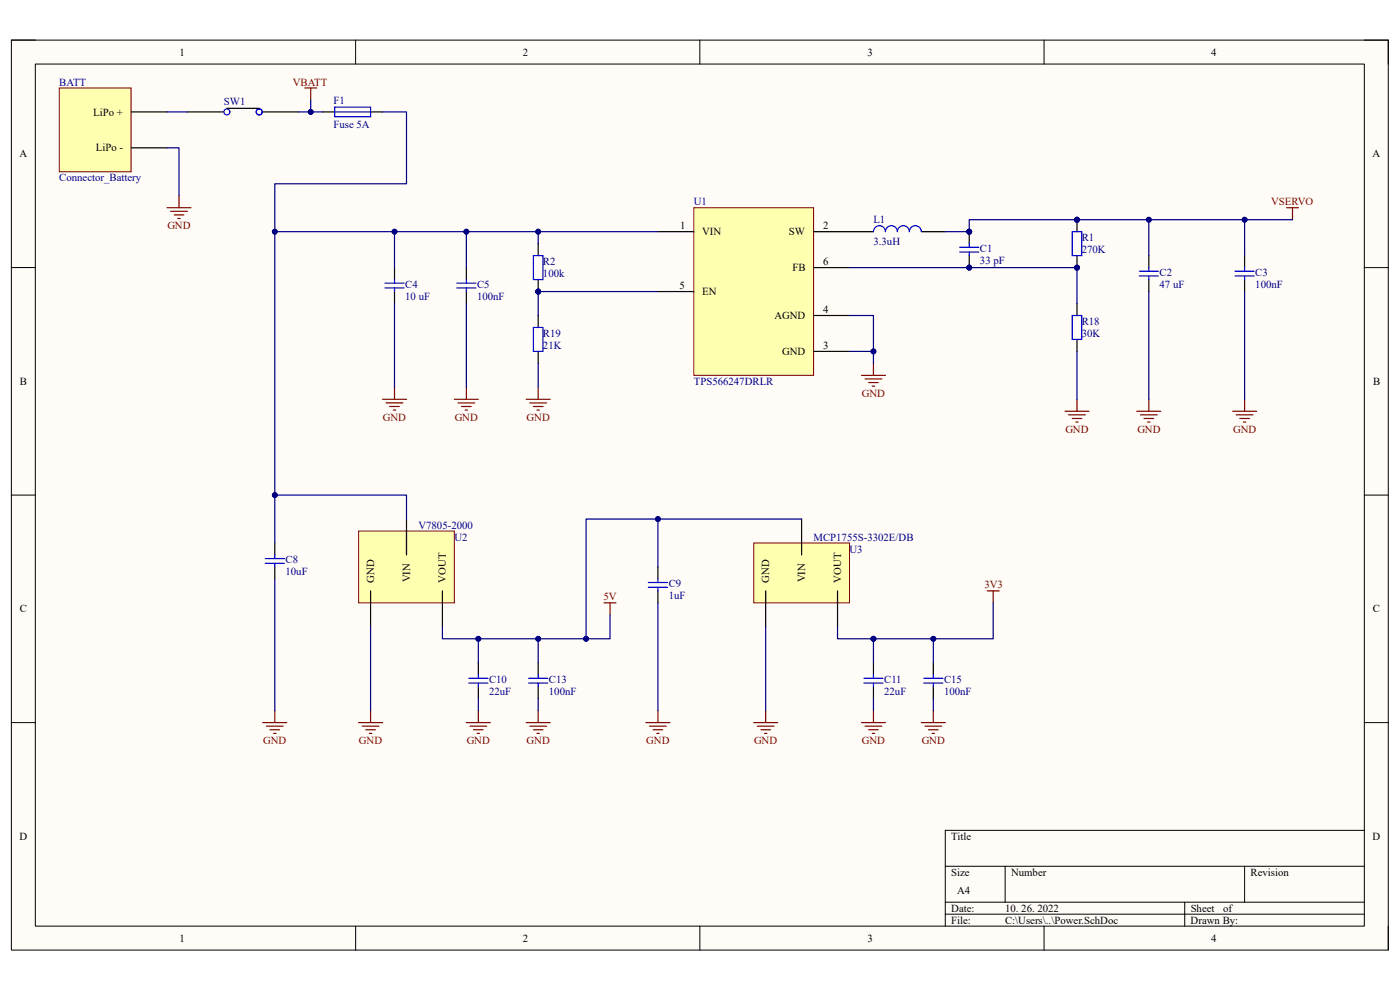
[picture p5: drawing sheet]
<svg xmlns="http://www.w3.org/2000/svg" width="297mm" height="210mm" viewBox="0 0 297 210" stroke-linecap="round" stroke-linejoin="round" font-family="sans-serif">
<path d="M2.4 8.5h292.1v193h-292.1z" fill-rule="evenodd" fill="#fffcf8"/>
<path d="M2.4 8.5h292.1v193h-292.1z" fill="none" stroke="#000" stroke-width=".21"/>
<path d="M7.5 13.6h281.9v182.9h-281.9z" fill-rule="evenodd" fill="#fffcf8"/>
<g fill="none" stroke="#000" stroke-width=".21">
<path d="M2.4 8.5h5.1M7.5 13.6h281.9v182.9h-281.9zM75.4 8.5v5.1M148.5 8.5v5.1M221.5 8.5v5.1M289.4 8.5h5.1v5.1M2.4 56.8h5.1M289.4 56.8h5.1M2.4 105h5.1M289.4 105h5.1M2.4 153.3h5.1M289.4 153.3h5.1"/>
<path d="M289.4 176.1h-88.9v20.4M75.4 196.5v5M148.5 196.5v5M200.5 183.8h88.9M200.5 191.4h88.9M200.5 193.9h88.9M213.2 183.8v7.6M221.5 196.5v5M251.3 191.4v5.1M264 183.8v7.6M294.5 196.5v5"/>
</g>
<path d="M159.9 115.2h20.3v12.7h-20.3z" fill-rule="evenodd" fill="#ffffb0"/>
<path d="M159.9 115.2h20.3v12.7h-20.3z" fill="none" stroke="#800000" stroke-width=".21"/>
<path d="M170.1 110.1v7.6M139.6 120.3v2.5M139.6 125.3v2.6M162.4 125.3v7.7M177.7 125.3v7.7" fill="none" stroke="#000" stroke-width=".25"/>
<g fill="none" stroke="#800000" stroke-width=".25">
<path d="M137 153.3h5.1M137.8 154.1h3.6M138.6 154.8h2M139.3 155.6h.5M139.6 150.7v2.6M159.9 153.3h5.1M160.7 154.1h3.5M161.4 154.8h2.1M162.2 155.6h.5M162.4 150.7v2.6M182.8 153.3h5M183.5 154.1h3.6"/>
<path d="M184.3 154.8h2M185 155.6h.6M185.3 150.7v2.6"/>
</g>
<path d="M137.5 123.6h4.1M137.5 124.6h4.1M139.6 122.8v.8M139.6 124.6v.7" fill="none" stroke="#00f" stroke-width=".25"/>
<path d="M76.1 112.6h20.3v15.3h-20.3z" fill-rule="evenodd" fill="#ffffb0"/>
<path d="M76.1 112.6h20.3v15.3h-20.3z" fill="none" stroke="#800000" stroke-width=".21"/>
<g fill="none" stroke="#000" stroke-width=".25">
<path d="M58.3 115.2v2.5M86.2 110.1v7.6M58.3 120.3v2.5M78.6 125.3v7.7M93.9 125.3v7.7M101.5 140.6v2.5M101.5 145.7v2.5M114.2 140.6v2.5M114.2 145.7v2.5M185.3 140.6v2.5M185.3 145.7v2.5M198 140.6v2.5"/>
<path d="M198 145.7v2.5"/>
</g>
<g fill="none" stroke="#00f" stroke-width=".25">
<path d="M56.3 118.5h4M56.3 119.5h4M58.3 117.7v.8M58.3 119.5v.8M99.4 143.9h4.1M99.4 144.9h4.1M101.5 143.1v.8M101.5 144.9v.8M112.1 143.9h4.1M112.1 144.9h4.1M114.2 143.1v.8M114.2 144.9v.8"/>
<path d="M183.3 143.9h4M183.3 144.9h4M185.3 143.1v.8M185.3 144.9v.8M196 143.9h4M196 144.9h4M198 143.1v.8M198 144.9v.8"/>
</g>
<g fill="none" stroke="#800000" stroke-width=".25">
<path d="M128.1 127.9h2.6M129.4 127.9v2.5M209.4 125.3h2.6M210.7 125.3v2.6M55.8 153.3h5M56.5 154.1h3.6M57.3 154.8h2M58 155.6h.6M58.3 150.7v2.6M76.1 153.3h5.1M76.8 154.1h3.6M77.6 154.8h2"/>
<path d="M78.4 155.6h.5M78.6 150.7v2.6M98.9 153.3h5.1M99.7 154.1h3.6M100.5 154.8h2M101.2 155.6h.5M101.5 150.7v2.6M111.6 153.3h5.1M112.4 154.1h3.6M113.2 154.8h2M113.9 155.6h.5M114.2 150.7v2.6"/>
<path d="M195.5 153.3h5M196.2 154.1h3.6M197 154.8h2M197.7 155.6h.6M198 150.7v2.6"/>
</g>
<path d="M12.6 18.7h15.2v17.7h-15.2z" fill-rule="evenodd" fill="#ffffb0"/>
<path d="M12.6 18.7h15.2v17.7h-15.2z" fill="none" stroke="#800000" stroke-width=".21"/>
<path d="M27.8 23.7h7.6M27.8 31.4h7.6M68.5 23.7h2.5M78.6 23.7h2.6" fill="none" stroke="#000" stroke-width=".25"/>
<path d="M64.6 18.7h2.6M65.9 18.7v2.5M35.4 44.1h5.1M36.2 44.8h3.6M37 45.6h2M37.7 46.3h.5M38 41.5v2.6" fill="none" stroke="#800000" stroke-width=".25"/>
<path d="M71 22.7h7.6v2.1h-7.6zM71 23.7h7.6" fill="none" stroke="#00f" stroke-width=".25"/>
<circle cx="114.2" cy="61.8" r=".51" fill="#000080"/>
<circle cx="114.2" cy="61.8" r=".51" fill="none" stroke="#000080" stroke-width=".21"/>
<path d="M114.2 51.7v2.5M114.2 59.3v2.5" fill="none" stroke="#000" stroke-width=".25"/>
<circle cx="114.2" cy="61.8" r=".51" fill="#000080"/>
<circle cx="114.2" cy="61.8" r=".51" fill="none" stroke="#000080" stroke-width=".21"/>
<path d="M113.2 54.2h2v5.1h-2zM113.2 69.5h2v5h-2z" fill="none" stroke="#00f" stroke-width=".25"/>
<path d="M114.2 66.9v2.6M114.2 74.5v2.6" fill="none" stroke="#000" stroke-width=".25"/>
<circle cx="228.5" cy="46.6" r=".51" fill="#000080"/>
<circle cx="228.5" cy="46.6" r=".51" fill="none" stroke="#000080" stroke-width=".21"/>
<circle cx="228.5" cy="56.8" r=".51" fill="#000080"/>
<circle cx="228.5" cy="56.8" r=".51" fill="none" stroke="#000080" stroke-width=".21"/>
<path d="M228.5 46.6v2.5" fill="none" stroke="#000" stroke-width=".25"/>
<circle cx="228.5" cy="46.6" r=".51" fill="#000080"/>
<circle cx="228.5" cy="46.6" r=".51" fill="none" stroke="#000080" stroke-width=".21"/>
<path d="M228.5 54.2v2.6" fill="none" stroke="#000" stroke-width=".25"/>
<circle cx="228.5" cy="56.8" r=".51" fill="#000080"/>
<circle cx="228.5" cy="56.8" r=".51" fill="none" stroke="#000080" stroke-width=".21"/>
<path d="M83.7 59.3v.8M98.9 59.3v.8M227.5 49.1h2v5.1h-2zM81.7 60.1h4M81.7 61.1h4M83.7 61.1v.7M96.9 60.1h4.1M96.9 61.1h4.1M98.9 61.1v.7M227.5 66.9h2v5.1h-2z" fill="none" stroke="#00f" stroke-width=".25"/>
<path d="M83.7 56.8v2.5M98.9 56.8v2.5M83.7 61.8v2.6M98.9 61.8v2.6M228.5 64.4v2.5M228.5 72v2.5" fill="none" stroke="#000" stroke-width=".25"/>
<circle cx="205.6" cy="56.8" r=".51" fill="#000080"/>
<circle cx="205.6" cy="56.8" r=".51" fill="none" stroke="#000080" stroke-width=".21"/>
<circle cx="205.6" cy="49.1" r=".51" fill="#000080"/>
<circle cx="205.6" cy="49.1" r=".51" fill="none" stroke="#000080" stroke-width=".21"/>
<path d="M205.6 54.2v2.6" fill="none" stroke="#000" stroke-width=".25"/>
<circle cx="205.6" cy="56.8" r=".51" fill="#000080"/>
<circle cx="205.6" cy="56.8" r=".51" fill="none" stroke="#000080" stroke-width=".21"/>
<path d="M205.6 49.1v2.6" fill="none" stroke="#000" stroke-width=".25"/>
<circle cx="205.6" cy="49.1" r=".51" fill="#000080"/>
<circle cx="205.6" cy="49.1" r=".51" fill="none" stroke="#000080" stroke-width=".21"/>
<g fill="none" stroke="#00f" stroke-width=".25">
<path d="M187.8 49.1a1.27 1.27 0 0 0-1.2-1.2 1.27 1.27 0 0 0-1.3 1.2M190.4 49.1a1.27 1.27 0 0 0-1.3-1.2 1.27 1.27 0 0 0-1.3 1.2M192.9 49.1a1.27 1.27 0 0 0-1.3-1.2 1.27 1.27 0 0 0-1.2 1.2M195.5 49.1a1.27 1.27 0 0 0-1.3-1.2 1.27 1.27 0 0 0-1.3 1.2M203.6 52.5h4.1M203.6 53.5h4.1M205.6 51.7v.8M205.6 53.5v.7M241.7 57.5h4.1M241.7 58.5h4.1M243.7 56.8v.7M243.7 58.5v.8"/>
<path d="M262 57.5h4.1M262 58.5h4.1M264 56.8v.7M264 58.5v.8"/>
</g>
<path d="M180.2 49.1h5.1M195.5 49.1h5M243.7 54.2v2.6M243.7 59.3v2.5M264 54.2v2.6M264 59.3v2.5" fill="none" stroke="#000" stroke-width=".25"/>
<g fill="none" stroke="#800000" stroke-width=".25">
<path d="M272.9 44.1h2.6M274.2 44.1v2.5M182.8 79.6h5M185.3 77.1v2.5M81.2 84.7h5M81.9 85.5h3.6M82.7 86.2h2M83.4 87h.6M83.7 82.2v2.5M96.4 84.7h5.1M97.2 85.5h3.5M97.9 86.2h2.1"/>
<path d="M98.7 87h.5M98.9 82.2v2.5M111.6 84.7h5.1M112.4 85.5h3.6M113.2 86.2h2M113.9 87h.5M114.2 82.2v2.5M183.5 80.4h3.6M184.3 81.2h2M185 81.9h.6M225.9 87.2h5.1M226.7 88h3.6"/>
<path d="M227.5 88.8h2M228.2 89.5h.5M228.5 84.7v2.5M241.2 87.2h5.1M241.9 88h3.6M242.7 88.8h2M243.5 89.5h.5M243.7 84.7v2.5M261.5 87.2h5.1M262.3 88h3.5M263 88.8h2.1M263.8 89.5h.5"/>
<path d="M264 84.7v2.5"/>
</g>
<path d="M147.2 44.1h25.4v35.5h-25.4z" fill-rule="evenodd" fill="#ffffb0"/>
<path d="M147.2 44.1h25.4v35.5h-25.4z" fill="none" stroke="#800000" stroke-width=".21"/>
<path d="M39.8 23.7h7.6M48.1 23h6.9M55.8 23.7h7.6M139.6 49.1h7.6M172.6 49.1h7.6M172.6 56.8h7.6M139.6 61.8h7.6M172.6 66.9h7.6M172.6 74.5h7.6" fill="none" stroke="#000" stroke-width=".25"/>
<g fill="none" stroke="#00f" stroke-width=".25">
<circle cx="48.1" cy="23.7" r=".64"/>
<circle cx="55" cy="23.7" r=".64"/>
</g>
<path d="M139.6 110.1v10.2" fill="none" stroke="#000080" stroke-width=".25"/>
<circle cx="139.6" cy="110.1" r=".51" fill="#000080"/>
<circle cx="139.6" cy="110.1" r=".51" fill="none" stroke="#000080" stroke-width=".21"/>
<path d="M139.6 127.9v22.8M162.4 133v17.7M185.3 135.5v5.1M185.3 148.2v2.5" fill="none" stroke="#000080" stroke-width=".25"/>
<circle cx="185.3" cy="135.5" r=".51" fill="#000080"/>
<circle cx="185.3" cy="135.5" r=".51" fill="none" stroke="#000080" stroke-width=".21"/>
<path d="M58.3 122.8v27.9M78.6 133v17.7M101.5 135.5v5.1M101.5 148.2v2.5" fill="none" stroke="#000080" stroke-width=".25"/>
<circle cx="101.5" cy="135.5" r=".51" fill="#000080"/>
<circle cx="101.5" cy="135.5" r=".51" fill="none" stroke="#000080" stroke-width=".21"/>
<path d="M198 135.5v5.1M198 148.2v2.5" fill="none" stroke="#000080" stroke-width=".25"/>
<circle cx="198" cy="135.5" r=".51" fill="#000080"/>
<circle cx="198" cy="135.5" r=".51" fill="none" stroke="#000080" stroke-width=".21"/>
<path d="M114.2 135.5v5.1M114.2 148.2v2.5" fill="none" stroke="#000080" stroke-width=".25"/>
<circle cx="114.2" cy="135.5" r=".51" fill="#000080"/>
<circle cx="114.2" cy="135.5" r=".51" fill="none" stroke="#000080" stroke-width=".21"/>
<path d="M177.7 133v2.5h7.6" fill="none" stroke="#000080" stroke-width=".25"/>
<circle cx="185.3" cy="135.5" r=".51" fill="#000080"/>
<circle cx="185.3" cy="135.5" r=".51" fill="none" stroke="#000080" stroke-width=".21"/>
<path d="M114.2 49.1v2.6" fill="none" stroke="#000080" stroke-width=".25"/>
<circle cx="114.2" cy="49.1" r=".51" fill="#000080"/>
<circle cx="114.2" cy="49.1" r=".51" fill="none" stroke="#000080" stroke-width=".21"/>
<path d="M114.2 61.8v5.1" fill="none" stroke="#000080" stroke-width=".25"/>
<circle cx="114.2" cy="61.8" r=".51" fill="#000080"/>
<circle cx="114.2" cy="61.8" r=".51" fill="none" stroke="#000080" stroke-width=".21"/>
<path d="M114.2 61.8h25.4" fill="none" stroke="#000080" stroke-width=".25"/>
<circle cx="114.2" cy="61.8" r=".51" fill="#000080"/>
<circle cx="114.2" cy="61.8" r=".51" fill="none" stroke="#000080" stroke-width=".21"/>
<path d="M98.9 49.1v7.7" fill="none" stroke="#000080" stroke-width=".25"/>
<circle cx="98.9" cy="49.1" r=".51" fill="#000080"/>
<circle cx="98.9" cy="49.1" r=".51" fill="none" stroke="#000080" stroke-width=".21"/>
<path d="M83.7 49.1v7.7" fill="none" stroke="#000080" stroke-width=".25"/>
<circle cx="83.7" cy="49.1" r=".51" fill="#000080"/>
<circle cx="83.7" cy="49.1" r=".51" fill="none" stroke="#000080" stroke-width=".21"/>
<path d="M200.5 49.1h5.1" fill="none" stroke="#000080" stroke-width=".25"/>
<circle cx="205.6" cy="49.1" r=".51" fill="#000080"/>
<circle cx="205.6" cy="49.1" r=".51" fill="none" stroke="#000080" stroke-width=".21"/>
<path d="M228.5 46.6h-22.9v2.5" fill="none" stroke="#000080" stroke-width=".25"/>
<circle cx="205.6" cy="49.1" r=".51" fill="#000080"/>
<circle cx="205.6" cy="49.1" r=".51" fill="none" stroke="#000080" stroke-width=".21"/>
<circle cx="228.5" cy="46.6" r=".51" fill="#000080"/>
<circle cx="228.5" cy="46.6" r=".51" fill="none" stroke="#000080" stroke-width=".21"/>
<path d="M180.2 56.8h48.3" fill="none" stroke="#000080" stroke-width=".25"/>
<circle cx="205.6" cy="56.8" r=".51" fill="#000080"/>
<circle cx="205.6" cy="56.8" r=".51" fill="none" stroke="#000080" stroke-width=".21"/>
<circle cx="228.5" cy="56.8" r=".51" fill="#000080"/>
<circle cx="228.5" cy="56.8" r=".51" fill="none" stroke="#000080" stroke-width=".21"/>
<path d="M228.5 56.8v7.6" fill="none" stroke="#000080" stroke-width=".25"/>
<circle cx="228.5" cy="56.8" r=".51" fill="#000080"/>
<circle cx="228.5" cy="56.8" r=".51" fill="none" stroke="#000080" stroke-width=".21"/>
<path d="M180.2 74.5h5.1v2.6M228.5 74.5v10.2" fill="none" stroke="#000080" stroke-width=".25"/>
<circle cx="185.3" cy="74.5" r=".51" fill="#000080"/>
<circle cx="185.3" cy="74.5" r=".51" fill="none" stroke="#000080" stroke-width=".21"/>
<path d="M180.2 66.9h5.1v7.6" fill="none" stroke="#000080" stroke-width=".25"/>
<circle cx="185.3" cy="74.5" r=".51" fill="#000080"/>
<circle cx="185.3" cy="74.5" r=".51" fill="none" stroke="#000080" stroke-width=".21"/>
<path d="M264 46.6v7.6M243.7 61.8v22.9" fill="none" stroke="#000080" stroke-width=".25"/>
<circle cx="264" cy="46.6" r=".51" fill="#000080"/>
<circle cx="264" cy="46.6" r=".51" fill="none" stroke="#000080" stroke-width=".21"/>
<path d="M243.7 46.6v7.6" fill="none" stroke="#000080" stroke-width=".25"/>
<circle cx="243.7" cy="46.6" r=".51" fill="#000080"/>
<circle cx="243.7" cy="46.6" r=".51" fill="none" stroke="#000080" stroke-width=".21"/>
<path d="M35.4 31.4h2.6v10.1M83.7 64.4v17.8M98.9 64.4v17.8M114.2 77.1v5.1M264 61.8v22.9M170.1 110.1h-45.8v25.4" fill="none" stroke="#000080" stroke-width=".25"/>
<circle cx="124.3" cy="135.5" r=".51" fill="#000080"/>
<circle cx="124.3" cy="135.5" r=".51" fill="none" stroke="#000080" stroke-width=".21"/>
<circle cx="139.6" cy="110.1" r=".51" fill="#000080"/>
<circle cx="139.6" cy="110.1" r=".51" fill="none" stroke="#000080" stroke-width=".21"/>
<path d="M210.7 127.9v7.6h-25.4" fill="none" stroke="#000080" stroke-width=".25"/>
<circle cx="185.3" cy="135.5" r=".51" fill="#000080"/>
<circle cx="185.3" cy="135.5" r=".51" fill="none" stroke="#000080" stroke-width=".21"/>
<circle cx="198" cy="135.5" r=".51" fill="#000080"/>
<circle cx="198" cy="135.5" r=".51" fill="none" stroke="#000080" stroke-width=".21"/>
<path d="M228.5 46.6h45.7" fill="none" stroke="#000080" stroke-width=".25"/>
<circle cx="228.5" cy="46.6" r=".51" fill="#000080"/>
<circle cx="228.5" cy="46.6" r=".51" fill="none" stroke="#000080" stroke-width=".21"/>
<circle cx="243.7" cy="46.6" r=".51" fill="#000080"/>
<circle cx="243.7" cy="46.6" r=".51" fill="none" stroke="#000080" stroke-width=".21"/>
<circle cx="264" cy="46.6" r=".51" fill="#000080"/>
<circle cx="264" cy="46.6" r=".51" fill="none" stroke="#000080" stroke-width=".21"/>
<path d="M129.4 130.4v5.1h-35.5v-2.5" fill="none" stroke="#000080" stroke-width=".25"/>
<circle cx="101.5" cy="135.5" r=".51" fill="#000080"/>
<circle cx="101.5" cy="135.5" r=".51" fill="none" stroke="#000080" stroke-width=".21"/>
<circle cx="114.2" cy="135.5" r=".51" fill="#000080"/>
<circle cx="114.2" cy="135.5" r=".51" fill="none" stroke="#000080" stroke-width=".21"/>
<circle cx="124.3" cy="135.5" r=".51" fill="#000080"/>
<circle cx="124.3" cy="135.5" r=".51" fill="none" stroke="#000080" stroke-width=".21"/>
<path d="M86.2 110.1v-5.1h-27.9v10.2" fill="none" stroke="#000080" stroke-width=".25"/>
<circle cx="58.3" cy="105" r=".51" fill="#000080"/>
<circle cx="58.3" cy="105" r=".51" fill="none" stroke="#000080" stroke-width=".21"/>
<path d="M58.3 49.1h81.3" fill="none" stroke="#000080" stroke-width=".25"/>
<circle cx="58.3" cy="49.1" r=".51" fill="#000080"/>
<circle cx="58.3" cy="49.1" r=".51" fill="none" stroke="#000080" stroke-width=".21"/>
<circle cx="83.7" cy="49.1" r=".51" fill="#000080"/>
<circle cx="83.7" cy="49.1" r=".51" fill="none" stroke="#000080" stroke-width=".21"/>
<circle cx="98.9" cy="49.1" r=".51" fill="#000080"/>
<circle cx="98.9" cy="49.1" r=".51" fill="none" stroke="#000080" stroke-width=".21"/>
<circle cx="114.2" cy="49.1" r=".51" fill="#000080"/>
<circle cx="114.2" cy="49.1" r=".51" fill="none" stroke="#000080" stroke-width=".21"/>
<path d="M81.2 23.7h5v15.3h-27.9v66" fill="none" stroke="#000080" stroke-width=".25"/>
<circle cx="58.3" cy="105" r=".51" fill="#000080"/>
<circle cx="58.3" cy="105" r=".51" fill="none" stroke="#000080" stroke-width=".21"/>
<circle cx="58.3" cy="49.1" r=".51" fill="#000080"/>
<circle cx="58.3" cy="49.1" r=".51" fill="none" stroke="#000080" stroke-width=".21"/>
<path d="M35.4 23.7h4.4M65.9 21.2v2.5h-2.5" fill="none" stroke="#000080" stroke-width=".25"/>
<circle cx="65.9" cy="23.7" r=".51" fill="#000080"/>
<circle cx="65.9" cy="23.7" r=".51" fill="none" stroke="#000080" stroke-width=".21"/>
<path d="M65.9 23.7h2.6" fill="none" stroke="#000080" stroke-width=".25"/>
<circle cx="65.9" cy="23.7" r=".51" fill="#000080"/>
<circle cx="65.9" cy="23.7" r=".51" fill="none" stroke="#000080" stroke-width=".21"/>
<g font-size="2.3">
<text x="38.1" y="11.8">1</text>
<text x="110.9" y="11.8">2</text>
<text x="184" y="11.8">3</text>
<text x="256.9" y="11.8">4</text>
<text x="19.8" y="24.5">LiPo +</text>
<text x="4.1" y="33.4">A</text>
<text x="20.3" y="32.1">LiPo -</text>
<text x="291.2" y="33.4">A</text>
<text x="144.3" y="48.6">1</text>
<text x="149" y="49.9">VIN</text>
<text x="167.4" y="49.9">SW</text>
<text x="174.6" y="48.6">2</text>
<text x="168.1" y="57.5">FB</text>
<text x="174.6" y="56.3">6</text>
<text x="144.2" y="61.3">5</text>
<text x="149" y="62.6">EN</text>
<text x="164.3" y="67.7">AGND</text>
<text x="174.6" y="66.4">4</text>
<text x="165.9" y="75.3">GND</text>
<text x="174.6" y="74">3</text>
<text x="4.2" y="81.7">B</text>
<text x="291.3" y="81.7">B</text>
<text x="79.4" y="123.6" transform="rotate(-90 79.4 123.6)">GND</text>
<text x="87" y="123.5" transform="rotate(-90 87 123.5)">VIN</text>
<text x="94.6" y="123.6" transform="rotate(-90 94.6 123.6)">VOUT</text>
<text x="163.2" y="123.6" transform="rotate(-90 163.2 123.6)">GND</text>
<text x="170.8" y="123.5" transform="rotate(-90 170.8 123.5)">VIN</text>
<text x="178.4" y="123.6" transform="rotate(-90 178.4 123.6)">VOUT</text>
<text x="4.2" y="129.9">C</text>
<text x="291.3" y="129.9">C</text>
<text x="4.1" y="178.2">D</text>
<text x="201.8" y="178.2">Title</text>
<text x="291.2" y="178.2">D</text>
<text x="201.8" y="185.8">Size</text>
<text x="214.5" y="185.8">Number</text>
<text x="265.3" y="185.8">Revision</text>
<text x="203.1" y="189.6">A4</text>
<text x="201.8" y="193.4">Date:</text>
<text x="201.8" y="196">File:</text>
<text x="213.2" y="196">C:\Users\..\Power.SchDoc</text>
<text x="213.2" y="193.4">10. 26. 2022</text>
<text x="252.6" y="196">Drawn By:</text>
<text x="252.6" y="193.4">Sheet</text>
<text x="259.5" y="193.4">of</text>
<text x="38.1" y="199.8">1</text>
<text x="110.9" y="199.8">2</text>
<text x="184" y="199.8">3</text>
<text x="256.9" y="199.8">4</text>
</g>
<g font-size="2.3" fill="#000080">
<text x="12.6" y="18.2">BATT</text>
<text x="47.5" y="22.2">SW1</text>
<text x="70.7" y="22">F1</text>
<text x="70.7" y="27.1">Fuse 5A</text>
<text x="12.6" y="38.5">Connector_Battery</text>
<text x="147.2" y="43.6">U1</text>
<text x="185.3" y="47.4">L1</text>
<text x="185.3" y="51.9">3.3uH</text>
<text x="207.9" y="53.5">C1</text>
<text x="229.5" y="53.7">270K</text>
<text x="229.5" y="51.2">R1</text>
<text x="115.2" y="58.8">100k</text>
<text x="115.2" y="56.3">R2</text>
<text x="207.9" y="56">33 pF</text>
<text x="246" y="58.5">C2</text>
<text x="266.3" y="58.5">C3</text>
<text x="86" y="63.6">10 uF</text>
<text x="86" y="61.1">C4</text>
<text x="101.2" y="63.6">100nF</text>
<text x="101.2" y="61.1">C5</text>
<text x="246" y="61.1">47 uF</text>
<text x="266.3" y="61.1">100nF</text>
<text x="115.2" y="71.5">R19</text>
<text x="229.5" y="71.5">30K</text>
<text x="229.5" y="69">R18</text>
<text x="115.2" y="74">21K</text>
<text x="147.2" y="81.7">TPS566247DRLR</text>
<text x="88.8" y="112.1">V7805-2000</text>
<text x="60.6" y="119.5">C8</text>
<text x="96.4" y="114.7">U2</text>
<text x="172.6" y="114.7">MCP1755S-3302E/DB</text>
<text x="180.2" y="117.2">U3</text>
<text x="60.6" y="122">10uF</text>
<text x="141.9" y="124.6">C9</text>
<text x="141.9" y="127.1">1uF</text>
<text x="103.8" y="147.4">22uF</text>
<text x="103.8" y="144.9">C10</text>
<text x="116.5" y="147.4">100nF</text>
<text x="116.5" y="144.9">C13</text>
<text x="187.6" y="147.4">22uF</text>
<text x="187.6" y="144.9">C11</text>
<text x="200.3" y="147.4">100nF</text>
<text x="200.3" y="144.9">C15</text>
</g>
<g font-size="2.3" fill="#800000">
<text x="62.1" y="18.2">VBATT</text>
<text x="269.7" y="43.6">VSERVO</text>
<text x="35.5" y="48.6">GND</text>
<text x="81.2" y="89.3">GND</text>
<text x="96.5" y="89.3">GND</text>
<text x="111.7" y="89.3">GND</text>
<text x="182.8" y="84.2">GND</text>
<text x="226" y="91.8">GND</text>
<text x="241.3" y="91.8">GND</text>
<text x="261.6" y="91.8">GND</text>
<text x="208.8" y="124.8">3V3</text>
<text x="128" y="127.4">5V</text>
<text x="55.8" y="157.9">GND</text>
<text x="76.2" y="157.9">GND</text>
<text x="99" y="157.9">GND</text>
<text x="111.7" y="157.9">GND</text>
<text x="137.1" y="157.9">GND</text>
<text x="160" y="157.9">GND</text>
<text x="182.8" y="157.9">GND</text>
<text x="195.5" y="157.9">GND</text>
</g>
</svg>
